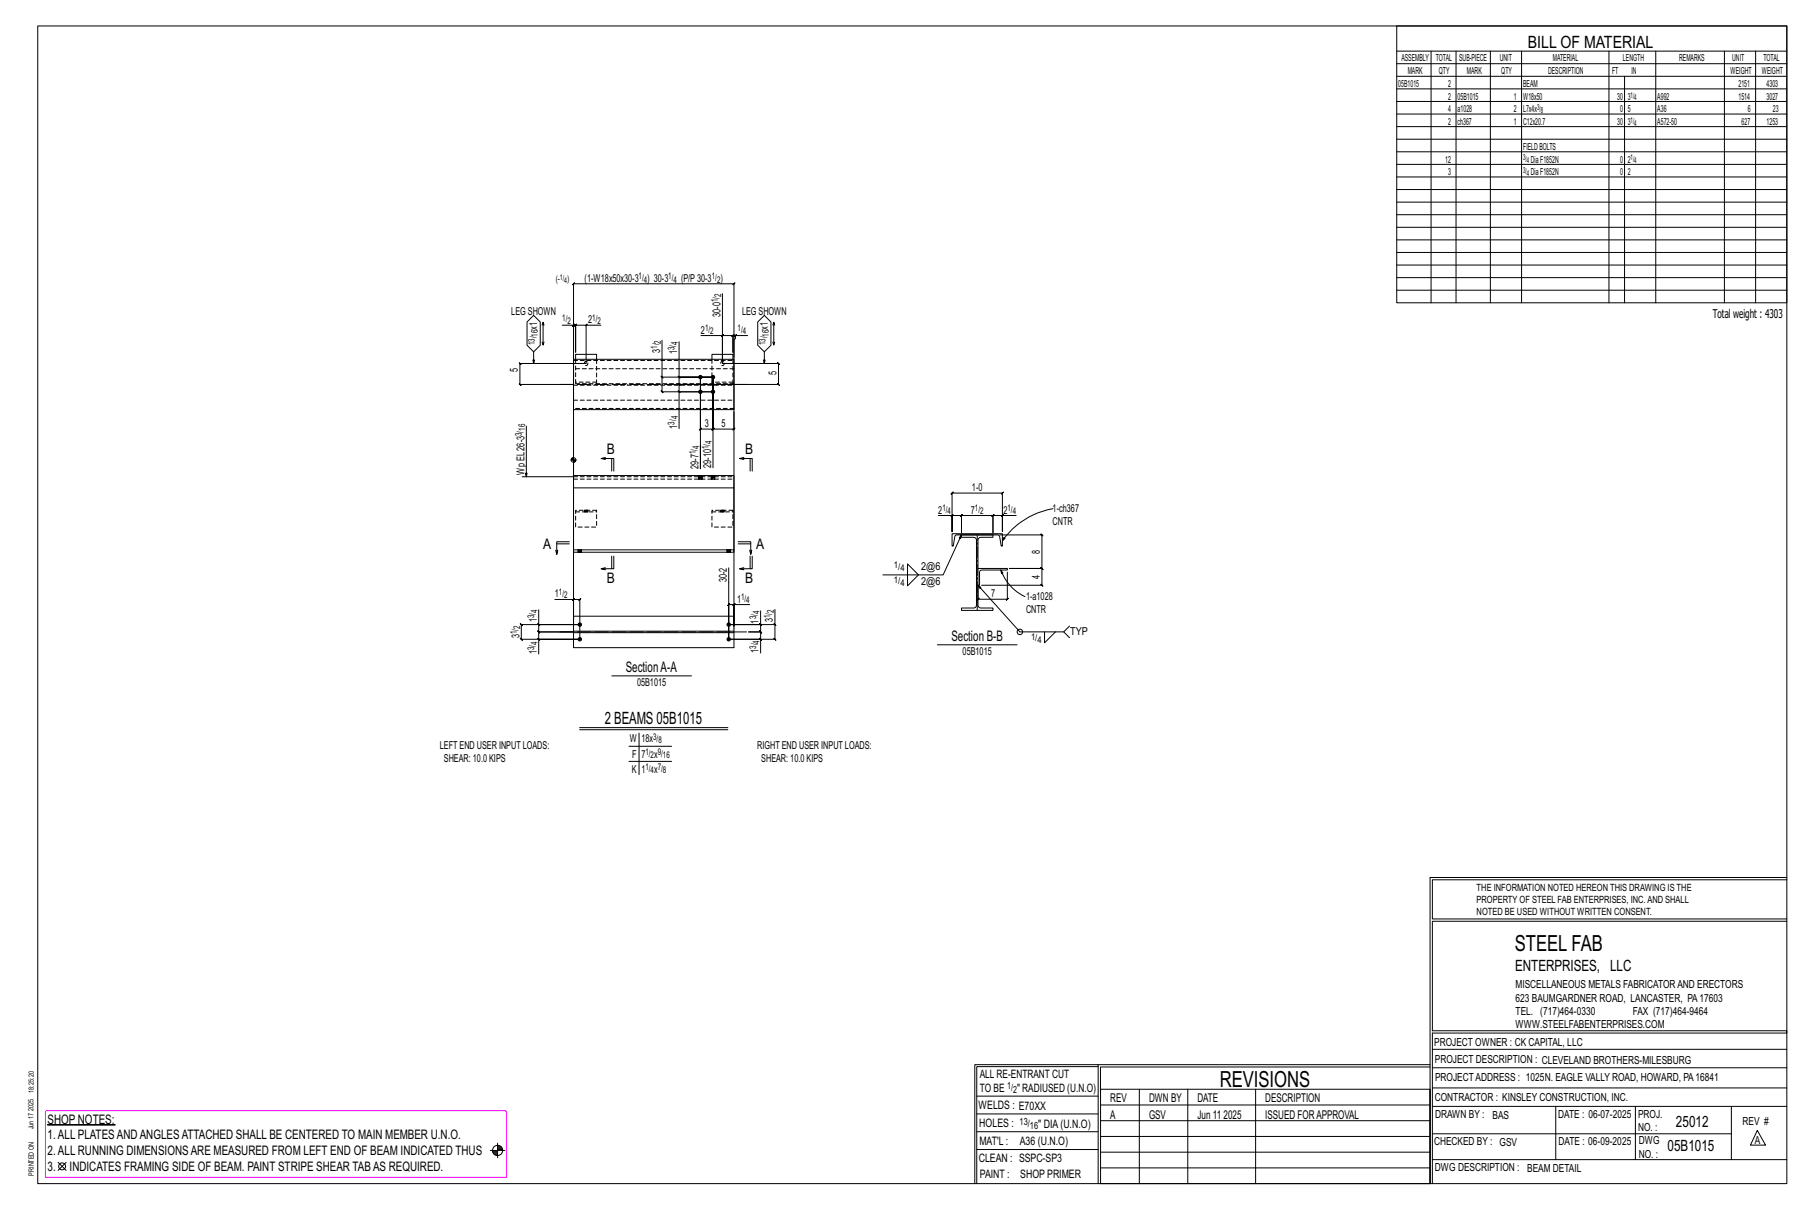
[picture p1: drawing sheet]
<svg xmlns="http://www.w3.org/2000/svg" width="914mm" height="610mm" viewBox="0 0 914 610" stroke-linecap="round" stroke-linejoin="round" font-family="sans-serif">
<g fill="#000" stroke="#000" stroke-width=".5">
<path d="M24 568h34z"/>
<circle cx="353" cy="198" r=".9"/>
<circle cx="353" cy="190" r=".9"/>
<circle cx="360" cy="198" r=".9"/>
<circle cx="360" cy="190" r=".9"/>
<circle cx="293" cy="315" r=".9"/>
<circle cx="368" cy="315" r=".9"/>
<circle cx="293" cy="323" r=".9"/>
<circle cx="368" cy="323" r=".9"/>
</g>
<g fill="none" stroke="#000" stroke-width=".5">
<path d="M19 13h883v584h-883zM705 13h197v140h-197zM705 26h197M705 32h197M705 39h197M722 26v127M735 26v127M752 26v127M768 26v127M812 26v127M820 39v114M836 26v127"/>
<path d="M870 26v127M886 26v127M705 45h197M705 51h197M705 58h197M705 64h197M705 70h197M705 77h197M705 83h197M705 89h197M705 96h197M705 102h197"/>
<path d="M705 108h197M705 115h197M705 121h197M705 127h197M705 134h197M365 148v35h28h-1l1 1v-1v11h-1l1 1v-1h-23M705 140h197M705 146h197M266 162l3-3 4 3v12l-4 4-3-4zM269 178v5M274 173v1l1-1M274 163v1"/>
<path d="M275 164l-1-1v11M284 164h5v28M289 164v1l1-1zM289 164h1v1l1-1h-1v14v-14v1l1-1h-1h6M296 164l-1 1zM303 164h-7v19h-34l1 1-1-1v11l1 1-1-1h27M334 172v18h26h-17v-18M354 169h11v14M364 170l1-1zM365 169h5l-1 1 1-1v9v-9l-1 1 1-1h1M371 170l1-1zM377 169h-6v2l-1 1v8"/>
<path d="M382 162l4-3 3 3v12l-3 4-4-4zM386 178v5M390 173v1l1-1M390 163v1M391 164l-1-1v11M289 181h81v26h-81zM290 181v-2h11v2M334 190l1 1zM334 190v8v-1l1 1h-1h26h-17v18M342 197l1 1zM342 190l1 1zM343 190v4h-1l1 1v-1h27"/>
<path d="M359 181v-2h11v2M360 190v46M370 194h-27h-1l1 1v-1v4M266 215v26M370 208v9l1-1-1 1h-10v-1l-1 1h1v-27v27v-1l-1 1h1h-7l1-1-1 1v-27v47v-12M288 232h3M288 232h.1M289 231v1M289 240h81v6h-81zM289 231v9M290 232v1M306 232l-3-1h7v7"/>
<path d="M306 231h-3M309 231v7M353 240h.1M354 240h.1M359 240h.1M361 240h.1M375 232l-2-1h7v7M375 231h-2M379 231v7M263 241h26M289 246v31M353 241h.1"/>
<path d="M353 242h.1M354 241h.1M354 242h.1M359 241h.1M359 242h.1M361 241h.1M361 242h.1M370 246v31M481 260l-1 1zM531 257a40 40 0 0 0-25 16M280 278l1 2M281 274h6"/>
<path d="M287 273h-6v7v-2M289 277h81v2h-81zM292 277h.1M292 279h.1M293 277h.1M293 279h.1M367 277h.1M367 279h.1M369 277h.1M369 279h.1M373 273h6v7v-2M373 274h6"/>
<path d="M378 278l1 2M474 260h6v8v-19l1-1-1 1h26h-1l1-1v1v19v-8h7M480 269h26v7h-1l-1-6h-1h-21v1l-1 5h-1zM480 260h5v1l1-1h-1v9v-9v1l1-1h-1h16v1l1-1h-1v9v-9v1l1-1h-1h5M485 270l-9 20h-30M485 270h16v1h-6l-1 1v1v33l1 1h6v1h-16v-1h6l1-1 1-1v-33l-2-1h-6zM505 270h21l-1-1 1 1v17l-1-1 1 1h-17h17l-1-1 1 1v8h-1l1 1v-1h-31M506 260l-1 1zM507 271v1l-1 1zM306 286l-3 1M309 281v6M310 281v6h-7l3 1"/>
<path d="M368 287v36v-18l-1 1 1-1h2M375 286l-2 1M379 281v6M380 281v6h-7l2 1M458 285l6 5-6 6zM494 287h14v1h-13l-1 1v6l21 24h22l3-3M505 288l1 1h-1zM505 288a24 24 0 0 0 12 13M508 289v13h1l-1 1v-1h-14l-1 1 1-1v-6M271 315l1 1zM272 308v7h21h-30l1 1-1-1v8v-1l1 1h-1h30h-21v7M272 315v4l-1-1 1 1h17h-17l-1-1 1 1v4"/>
<path d="M280 303h9v13v-173v1l1-1h-1h81v1l1-1h-1v173v-11h8M289 303l1-1zM289 319h81h-81zM289 303h4h-1l1-1v1v20M289 319v8h81v-8M289 319v-8h81v8M370 306l1-1zM383 315l1 1zM384 315v4l-1-1 1 1h-6h6l-1-1 1 1v4M391 315l1 1zM391 315v8v-1l1 1h-1h-23h16v7M391 308v7h-23h16v-7"/>
<path d="M527 319v5l6-5M537 319l3 3M271 322l1 1zM383 322l1 1zM473 325h40M309 341h40M292 367h75M292 368h75M317 377h22M322 370v21M317 384h22M722 443v154"/>
<path d="M722 443h180M902 444h-179v20h179M902 465h-179v55h179v1h-179v76M554 538h-61v59M554 537h168M722 538h-167v13M723 539h179M723 530h179M493 553h61M555 550h167v47h-167zM555 558h167M575 550v47"/>
<path d="M599 550v47M634 550v47M723 549h179M723 558h179M785 558v27M825 558v27M874 558v27M251 577v7M251 579h2M251 580h3M251 578h2M493 571h61"/>
<path d="M493 562h61M555 573h167M555 566h167M723 572h151M887 570l4 8h-8zM29 587l4 4M33 587l-4 4M247 581h8M249 581h2M249 582h2M250 583h1M492 597v-60h62v60"/>
<path d="M493 580h61M555 589h167M555 581h167M723 585h179"/>
<circle cx="289" cy="232" r="1.2"/>
<circle cx="515" cy="319" r="1.4"/>
<circle cx="31" cy="589" r="1.8"/>
<circle cx="251" cy="581" r="2.6"/>
</g>
<path d="M23 561h233v33h-233z" fill="none" stroke="#f0f" stroke-width=".5"/>
<g fill="none" stroke="#000" stroke-width=".5" stroke-dasharray="2 1.4">
<path d="M289 182h81M289 194h81M290 181v13M301 194v-13M301 193h-11M359 181v13M370 194v-13M370 193h-11M370 186h-81M370 194h-81M289 202h81M370 206h-81"/>
<path d="M353 240h.1M353 240v1M353 240v1zM353 240h1M359 240h.1M359 240v1M359 240l1 1zM360 240h.1M289 241h81M289 242h81M290 258h11v8h-11zM290 258h11"/>
<path d="M295 258h.1M295 258h1h-1M296 258h.1M297 258h.1M353 241v1M353 241h.1M353 241v-1M353 241l1-1M353 241l1 1zM353 242h.1M354 241v-1M354 241v1"/>
<path d="M354 241h.1M354 242h.1M354 242v-1M359 241v1M359 241h.1M359 241v-1M359 258h11v8h-11zM359 258h11M360 241v-1M360 241v1zM360 241l-1 1M360 242h-1"/>
<path d="M360 241l1-1M360 241v1M361 241h.1M361 241v-1M361 242h.1M361 242v-1M364 258h.1M364 258h1h-1M365 258h.1M292 277h.1M292 277v2M292 279h.1"/>
<path d="M292 279v-2M292 277l1 2zM293 279v-2M293 277h.1M293 279h.1M367 277h.1M367 277v2M367 279h.1M367 279v-2M367 277l1 2zM368 279v-2M368 277h.1"/>
<path d="M368 279l1-2M369 279v-2M369 279h.1"/>
<circle cx="296" cy="183" r="1"/>
<circle cx="364" cy="183" r="1"/>
</g>
<path d="M283 194h94M283 319h94" fill="none" stroke="#000" stroke-width=".5" stroke-dasharray="6.8 1 0 1"/>
<path d="M493 308v-38" fill="none" stroke="#000" stroke-width=".5" stroke-dasharray="5.8 1 1 1"/>
<g font-size="11.2">
<text x="764" y="480">STEEL FAB</text>
<text x="616" y="548">REVISIONS</text>
</g>
<g font-size="8.6">
<text x="771" y="24">BILL OF MATERIAL</text>
<text x="305" y="365">2 BEAMS 05B1015</text>
</g>
<g font-size="7.9">
<text x="765" y="490">ENTERPRISES, LLC</text>
<text x="846" y="569">25012</text>
<text x="842" y="581">05B1015</text>
</g>
<g font-size="7.3">
<text x="306" y="229">B</text>
<text x="376" y="229">B</text>
<text x="274" y="277">A</text>
<text x="382" y="277">A</text>
<text x="306" y="294">B</text>
<text x="376" y="294">B</text>
<text x="480" y="324">Section B-B</text>
<text x="316" y="339">SectionA-A</text>
</g>
<g font-size="6.6">
<text x="24" y="567">SHOP NOTES:</text>
<text x="24" y="575">1.ALL PLATESANDANGLESATTACHED SHALL BE CENTERED TO MAIN MEMBER U.N.O.</text>
<text x="24" y="583">2.ALL RUNNING DIMENSIONSARE MEASURED FROM LEFT END OF BEAM INDICATED THUS</text>
<text x="24" y="591">3.</text>
<text x="35" y="591">INDICATES FRAMING SIDE OF BEAM. PAINT STRIPE SHEAR TABAS REQUIRED.</text>
</g>
<g font-size="6.1">
<text x="864" y="161">Total weight : 4303</text>
<text x="560" y="556">REV</text>
<text x="580" y="556">DWN BY</text>
<text x="604" y="556">DATE</text>
<text x="639" y="556">DESCRIPTION</text>
<text x="560" y="564">A</text>
<text x="580" y="564">GSV</text>
<text x="604" y="564">Jun 11</text>
<text x="617" y="564">2025</text>
<text x="639" y="564">ISSUED FORAPPROVAL</text>
</g>
<g font-size="5.9">
<text x="494" y="560">WELDS : E70XX</text>
<text x="494" y="569">HOLES :</text>
<text x="524" y="569">&quot; DIA(U.N.O)</text>
<text x="494" y="578">MAT'L :</text>
<text x="515" y="578">A36 (U.N.O)</text>
<text x="494" y="586">CLEAN : SSPC-SP3</text>
<text x="495" y="595">PAINT :</text>
<text x="515" y="595">SHOP PRIMER</text>
</g>
<g font-size="5.8">
<text x="494" y="544">ALL RE-ENTRANT CUT</text>
<text x="494" y="551">TO BE</text>
<text x="513" y="551">&quot; RADIUSED (U.N.O)</text>
</g>
<g font-size="5.6">
<text x="765" y="499">MISCELLANEOUS METALS FABRICATORAND ERECTORS</text>
<text x="765" y="505">623 BAUMGARDNER ROAD, LANCASTER, PA17603</text>
<text x="765" y="512">TEL. (717)464-0330</text>
<text x="824" y="512">FAX (717)464-9464</text>
<text x="765" y="519">WWW.STEELFABENTERPRISES.COM</text>
<text x="724" y="528">PROJECT OWNER : CK CAPITAL, LLC</text>
<text x="724" y="537">PROJECT DESCRIPTION : CLEVELAND BROTHERS-MILESBURG</text>
<text x="724" y="545">PROJECTADDRESS : 1025N. EAGLE VALLY ROAD, HOWARD, PA16841</text>
<text x="724" y="556">CONTRACTOR : KINSLEY CONSTRUCTION, INC.</text>
<text x="724" y="564">DRAWN BY :</text>
<text x="753" y="564">BAS</text>
<text x="786" y="564">DATE : 06-07-2025</text>
<text x="827" y="564">PROJ.</text>
<text x="879" y="568">REV #</text>
<text x="827" y="571">NO. :</text>
<text x="724" y="578">CHECKED BY : GSV</text>
<text x="787" y="578">DATE : 06-09-2025</text>
<text x="827" y="578">DWG</text>
<text x="886" y="578">A</text>
<text x="827" y="584">NO. :</text>
<text x="724" y="591">DWG DESCRIPTION : BEAM DETAIL</text>
</g>
<g font-size="5.5">
<text x="295" y="142">(1-W18x50x30-3</text>
<text x="327" y="142">) 30-3</text>
<text x="344" y="142">(P/P30-3</text>
<text x="364" y="142">)</text>
<text x="258" y="159">LEG SHOWN</text>
<text x="364" y="160" transform="rotate(-90 364 160)">30-0</text>
<text x="374" y="159">LEG SHOWN</text>
<text x="271" y="166" transform="rotate(-90 271 166)">x1</text>
<text x="297" y="163">2</text>
<text x="387" y="166" transform="rotate(-90 387 166)">x1</text>
<text x="354" y="168">2</text>
<text x="333" y="178" transform="rotate(-90 333 178)">3</text>
<text x="342" y="179" transform="rotate(-90 342 179)">1</text>
<text x="261" y="188" transform="rotate(-90 261 188)">5</text>
<text x="392" y="189" transform="rotate(-90 392 189)">5</text>
<text x="356" y="216">3</text>
<text x="364" y="216">5</text>
<text x="342" y="216" transform="rotate(-90 342 216)">1</text>
<text x="265" y="240" transform="rotate(-90 265 240)">Wp EL26-3</text>
<text x="352" y="237" transform="rotate(-90 352 237)">29-7</text>
<text x="359" y="236" transform="rotate(-90 359 236)">29-10</text>
<text x="490" y="248">1-0</text>
<text x="474" y="259">2</text>
<text x="490" y="259">7</text>
<text x="506" y="259">2</text>
<text x="531" y="258">1-ch367</text>
<text x="531" y="265">CNTR</text>
<text x="525" y="279" transform="rotate(-90 525 279)">8</text>
<text x="465" y="288">2@6</text>
<text x="367" y="294" transform="rotate(-90 367 294)">30-2</text>
<text x="525" y="292" transform="rotate(-90 525 292)">4</text>
<text x="465" y="295">2@6</text>
<text x="280" y="302">1</text>
<text x="372" y="304">1</text>
<text x="500" y="301">7</text>
<text x="518" y="303">1-a1028</text>
<text x="518" y="310">CNTR</text>
<text x="271" y="314" transform="rotate(-90 271 314)">1</text>
<text x="383" y="315" transform="rotate(-90 383 315)">1</text>
<text x="390" y="314" transform="rotate(-90 390 314)">3</text>
<text x="262" y="322" transform="rotate(-90 262 322)">3</text>
<text x="540" y="321">TYP</text>
<text x="383" y="330" transform="rotate(-90 383 330)">1</text>
<text x="271" y="330" transform="rotate(-90 271 330)">1</text>
<text x="486" y="330">05B1015</text>
<text x="321" y="346">05B1015</text>
<text x="222" y="378">LEFT END USER INPUT LOADS:</text>
<text x="318" y="375">W</text>
<text x="324" y="375">18x</text>
<text x="382" y="378">RIGHT END USER INPUT LOADS:</text>
<text x="319" y="382">F</text>
<text x="324" y="382">7</text>
<text x="330" y="382">x</text>
<text x="224" y="384">SHEAR: 10.0 KIPS</text>
<text x="319" y="390">K</text>
<text x="324" y="390">1</text>
<text x="330" y="390">x</text>
<text x="384" y="384">SHEAR: 10.0 KIPS</text>
</g>
<g font-size="5">
<text x="745" y="450">THE INFORMATION NOTED HEREON THIS DRAWING IS THE</text>
<text x="745" y="456">PROPERTY OF STEEL FAB ENTERPRISES, INC.AND SHALL</text>
<text x="745" y="462">NOTED BE USED WITHOUT WRITTEN CONSENT.</text>
<text x="508" y="550">1/</text>
<text x="511" y="551">2</text>
<text x="515" y="568">13/</text>
<text x="520" y="570">16</text>
</g>
<g font-size="4.9">
<text x="707" y="31">ASSEMBLY</text>
<text x="725" y="31">TOTAL</text>
<text x="736" y="31">SUB-PIECE</text>
<text x="757" y="31">UNIT</text>
<text x="784" y="31">MATERIAL</text>
<text x="819" y="31">LENGTH</text>
<text x="847" y="31">REMARKS</text>
<text x="874" y="31">UNIT</text>
<text x="890" y="31">TOTAL</text>
<text x="710" y="37">MARK</text>
<text x="726" y="37">QTY</text>
<text x="740" y="37">MARK</text>
<text x="758" y="37">QTY</text>
<text x="781" y="37">DESCRIPTION</text>
<text x="814" y="37">FT</text>
<text x="823" y="37">IN</text>
<text x="873" y="37">WEIGHT</text>
<text x="889" y="37">WEIGHT</text>
<text x="706" y="44">05B1015</text>
<text x="731" y="44">2</text>
<text x="769" y="44">BEAM</text>
<text x="877" y="44">2151</text>
<text x="891" y="44">4303</text>
<text x="731" y="50">2</text>
<text x="736" y="50">05B1015</text>
<text x="764" y="50">1</text>
<text x="769" y="50">W18x50</text>
<text x="816" y="50">30</text>
<text x="821" y="50">3</text>
<text x="836" y="50">A992</text>
<text x="877" y="50">1514</text>
<text x="891" y="50">3027</text>
<text x="731" y="57">4</text>
<text x="736" y="57">a1028</text>
<text x="764" y="57">2</text>
<text x="769" y="57">L7x4x</text>
<text x="818" y="57">0</text>
<text x="821" y="57">5</text>
<text x="836" y="57">A36</text>
<text x="882" y="57">6</text>
<text x="895" y="57">23</text>
<text x="731" y="63">2</text>
<text x="736" y="63">ch367</text>
<text x="764" y="63">1</text>
<text x="769" y="63">C12x20.7</text>
<text x="816" y="63">30</text>
<text x="821" y="63">3</text>
<text x="836" y="63">A572-50</text>
<text x="879" y="63">627</text>
<text x="891" y="63">1253</text>
<text x="769" y="76">FIELDBOLTS</text>
<text x="729" y="82">12</text>
<text x="772" y="82">DiaF1852N</text>
<text x="818" y="82">0</text>
<text x="821" y="82">2</text>
<text x="731" y="88">3</text>
<text x="772" y="88">DiaF1852N</text>
<text x="818" y="88">0</text>
<text x="821" y="88">2</text>
</g>
<g font-size="4.7">
<text x="280" y="142">(-</text>
<text x="286" y="142">)</text>
<text x="322" y="141">1/</text>
<text x="325" y="143">4</text>
<text x="337" y="141">1/</text>
<text x="340" y="143">4</text>
<text x="359" y="141">1/</text>
<text x="362" y="143">2</text>
<text x="364" y="150" transform="rotate(-90 364 150)">2</text>
<text x="362" y="153" transform="rotate(-90 362 153)">1/</text>
<text x="284" y="162">1/</text>
<text x="299" y="162">1/</text>
<text x="286" y="164">2</text>
<text x="301" y="164">2</text>
<text x="356" y="167">1/</text>
<text x="372" y="167">1/</text>
<text x="271" y="170" transform="rotate(-90 271 170)">16</text>
<text x="334" y="173" transform="rotate(-90 334 173)">2</text>
<text x="358" y="169">2</text>
<text x="375" y="169">4</text>
<text x="388" y="170" transform="rotate(-90 388 170)">16</text>
<text x="270" y="174" transform="rotate(-90 270 174)">13/</text>
<text x="332" y="176" transform="rotate(-90 332 176)">1/</text>
<text x="340" y="177" transform="rotate(-90 340 177)">3/</text>
<text x="342" y="174" transform="rotate(-90 342 174)">4</text>
<text x="386" y="174" transform="rotate(-90 386 174)">13/</text>
<text x="340" y="214" transform="rotate(-90 340 214)">3/</text>
<text x="342" y="212" transform="rotate(-90 342 212)">4</text>
<text x="263" y="220" transform="rotate(-90 263 220)">3/</text>
<text x="265" y="217" transform="rotate(-90 265 217)">16</text>
<text x="353" y="227" transform="rotate(-90 353 227)">4</text>
<text x="358" y="227" transform="rotate(-90 358 227)">1/</text>
<text x="359" y="224" transform="rotate(-90 359 224)">4</text>
<text x="351" y="229" transform="rotate(-90 351 229)">1/</text>
<text x="476" y="258">1/</text>
<text x="492" y="258">1/</text>
<text x="508" y="258">1/</text>
<text x="478" y="260">4</text>
<text x="495" y="260">2</text>
<text x="511" y="260">4</text>
<text x="451" y="287">1/</text>
<text x="451" y="294">1/</text>
<text x="454" y="288">4</text>
<text x="454" y="296">4</text>
<text x="282" y="300">1/</text>
<text x="285" y="302">2</text>
<text x="374" y="303">1/</text>
<text x="377" y="305">4</text>
<text x="271" y="309" transform="rotate(-90 271 309)">4</text>
<text x="383" y="310" transform="rotate(-90 383 310)">4</text>
<text x="389" y="312" transform="rotate(-90 389 312)">1/</text>
<text x="390" y="309" transform="rotate(-90 390 309)">2</text>
<text x="262" y="317" transform="rotate(-90 262 317)">2</text>
<text x="270" y="312" transform="rotate(-90 270 312)">3/</text>
<text x="382" y="313" transform="rotate(-90 382 313)">3/</text>
<text x="261" y="320" transform="rotate(-90 261 320)">1/</text>
<text x="520" y="323">1/</text>
<text x="270" y="328" transform="rotate(-90 270 328)">3/</text>
<text x="271" y="325" transform="rotate(-90 271 325)">4</text>
<text x="382" y="327" transform="rotate(-90 382 327)">3/</text>
<text x="383" y="325" transform="rotate(-90 383 325)">4</text>
<text x="524" y="324">4</text>
<text x="330" y="373">3/</text>
<text x="332" y="375">8</text>
<text x="326" y="381">1/</text>
<text x="328" y="383">2</text>
<text x="332" y="381">9/</text>
<text x="335" y="383">16</text>
<text x="326" y="389">1/</text>
<text x="332" y="389">7/</text>
<text x="328" y="390">4</text>
<text x="335" y="390">8</text>
</g>
<g font-size="4.2">
<text x="823" y="49">1/</text>
<text x="825" y="51">4</text>
<text x="776" y="56">3/</text>
<text x="778" y="57">8</text>
<text x="823" y="62">1/</text>
<text x="825" y="63">4</text>
<text x="769" y="81">3/</text>
<text x="770" y="82">4</text>
<text x="823" y="81">1/</text>
<text x="825" y="82">4</text>
<text x="769" y="87">3/</text>
<text x="770" y="89">4</text>
</g>
<g font-size="4">
<text x="283" y="141">1/</text>
<text x="285" y="143">4</text>
</g>
<g font-size="3.7">
<text x="17" y="551" transform="rotate(-90 17 551)">18:25:20</text>
<text x="17" y="561" transform="rotate(-90 17 561)">2025</text>
<text x="17" y="570" transform="rotate(-90 17 570)">Jun 17</text>
<text x="17" y="593" transform="rotate(-90 17 593)">PRINTED ON</text>
</g>
</svg>
